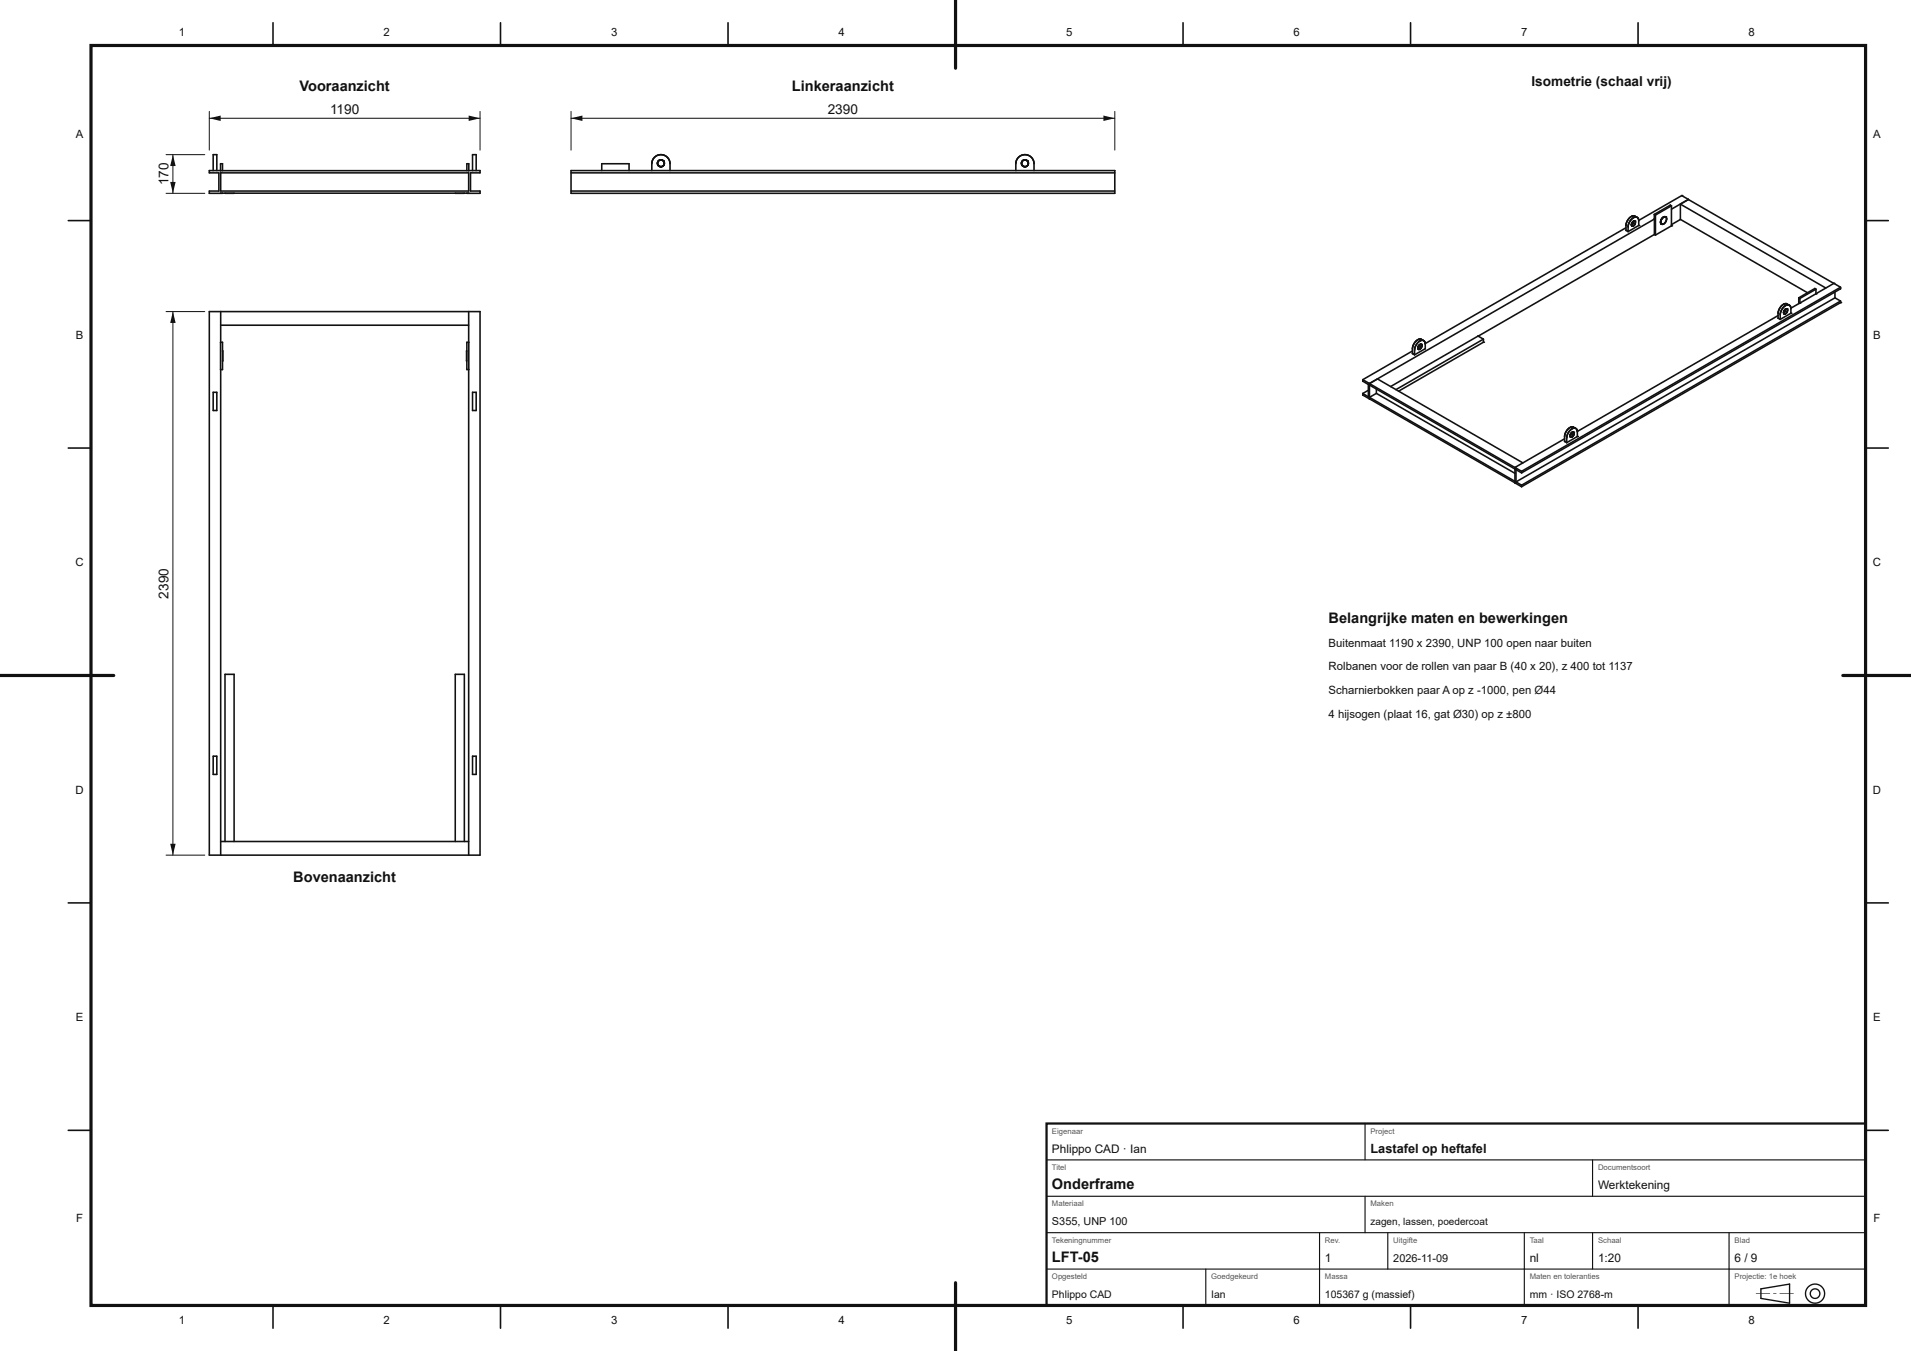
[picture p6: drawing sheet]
<svg xmlns="http://www.w3.org/2000/svg" width="420mm" height="297mm" viewBox="0 0 420 297" stroke-linecap="round" stroke-linejoin="round" font-family="sans-serif">
<g fill="none" stroke="#111" stroke-width=".35">
<path d="M46.8 37.5v-3.5h.8v3.5M48.5 37.5v-1.5h.4v1.5M48.5 38h54.5v4h-54.5zM48.5 37.5h.1M102.6 37.5v-1.5h.4v1.5M103.8 37.5v-3.5h.8v3.5M125.5 37.5h119.5v5h-119.5zM125.5 38h119.5M132.2 37.5v-1.5h6v1.5M143.2 37.5v-1.6a2 2 0 0 1 2-1.9 2 2 0 0 1 2 1.9v1.6M223.2 37.5v-1.6a2 2 0 0 1 2-1.9 2 2 0 0 1 2 1.9v1.6M48.5 42.5h54.5"/>
<path d="M48.9 42.5h-2.9v-.5h2.1v-4h-2.1v-.5h59.5v.5h-2.1v4h2.1v.5h-2.9M49.4 42.5h2M100 42.5h2M125.5 42h119.5M46 68.5h59.5v119.5h-59.5zM48.5 75.2h.4v6h-.4zM48.5 68.5v6.7M48.5 71.5h54.5M48.9 77.1v2.2M102.6 77.1v2.2M103 68.5v119.5M103 75.2h-.4v6h.4"/>
<path d="M46.8 86.2h.8v4h-.8zM48.5 81.2v106.8M103.8 86.2h.8v4h-.8zM46.8 166.2h.8v4h-.8zM103.8 166.2h.8v4h-.8zM48.5 185h54.5M49.4 185v-36.8h2v36.8M100 185v-36.8h2v36.8"/>
<circle cx="145.3" cy="35.9" r=".75"/>
<circle cx="225.2" cy="35.9" r=".75"/>
</g>
<g fill="#111">
<circle cx="144.7" cy="36.4" r=".17"/>
<circle cx="224.7" cy="36.4" r=".17"/>
<circle cx="145.8" cy="35.4" r=".17"/>
<circle cx="225.8" cy="35.4" r=".17"/>
</g>
<g fill="none" stroke="#111" stroke-width=".35">
<circle cx="145.2" cy="35.9" r=".75"/>
<circle cx="225.2" cy="35.9" r=".75"/>
</g>
<path d="M46 24.5v8.5M46 26h59.5M105.5 24.5v8.5" fill="none" stroke="#111" stroke-width=".22"/>
<g fill="#111">
<path d="M46 26l2.5-.6v1.2z"/>
<path d="M103 25.4l2.5 .6-2.5 .6z"/>
</g>
<path d="M36.5 34h8.5M38 34v8.5M36.5 42.5h8.5" fill="none" stroke="#111" stroke-width=".22"/>
<g fill="#111">
<path d="M37.4 40h1.2l-.6 2.5z"/>
<path d="M38 34l.6 2.5h-1.2z"/>
</g>
<path d="M36.5 68.5h8.5M38 68.5v119.5M36.5 188h8.5" fill="none" stroke="#111" stroke-width=".22"/>
<g fill="#111">
<path d="M37.4 185.5h1.2l-.6 2.5z"/>
<path d="M38 68.5l.6 2.5h-1.2z"/>
</g>
<path d="M125.5 24.5v8.5M125.5 26h119.5M245 24.5v8.5" fill="none" stroke="#111" stroke-width=".22"/>
<g fill="#111">
<path d="M125.5 26l2.5-.6v1.2z"/>
<path d="M242.5 25.4l2.5 .6-2.5 .6z"/>
</g>
<g fill="none" stroke="#111" stroke-width=".35">
<path d="M359.3 47.5l.8 .7v1.4M359.8 47.8l-.5-.1-.6 .4a2.75 2.75 0 0 0-.9 1.7v1.1M363.6 48.2l-62.6 36.1 1.7-1M363.8 47.3l3.5-2v4.4M366 47.7h-.5M371.1 43.8v.1M371.1 43.8l-3.8 2.2M312.4 74.6l.8 .7v1.4M312.9 74.9a1.98 1.98 0 0 0-2 1.8v1.3M326 75.2v-.6l-19.2 11.1M392.7 66.8l.8 .6 .1 1.5M393.2 67.1a1.99 1.99 0 0 0-2 2.1v1"/>
<path d="M395.6 65.6l3.5-2v1l-3.5 2M403.3 64.2v1.3l-70.1 40.4M404.5 63.5v-.3l-70.1 40.4M404.5 66.5v-.3l-70.1 40.5M302.5 86.5l-1.5 .9M302.7 83.3h.1M345.8 93.9l.8 .6 .1 1.5M346.3 94.2a2.03 2.03 0 0 0-2 1.9v1.2"/>
</g>
<g fill="#111">
<circle cx="366" cy="47.7" r=".17"/>
<circle cx="365.1" cy="49.3" r=".17"/>
</g>
<g fill="none" stroke="#111" stroke-width=".35">
<path d="M360.1 49.6l-2.3 1.3-.5-.2M363.6 48.2h.1M363.6 47.1l.2 .2M365 49.1l.1 .1M365.3 48.1l-.3 1M365.5 47.7l-.3 .3M366.1 47.7h-.4l-.6 .5-.2 .5 .1 .5M366.1 47.7l.1 .1M366.2 47.8a1.12 1.12 0 0 1-1 1.5l-.2-.1M369.3 44.9l32 18.4M313.2 76.7l-2.3 1.3-.5-.3M393.6 68.9l-2.4 1.3-.4-.2"/>
<path d="M395.3 65.5l.3 .1M395.5 66.6h.1M403.3 65.5l1.2 .7M299.5 86.5l1.2 .7M299.5 83.5l33.4 19.3M301 87.4l31.9 18.4M302.5 86.5l30.4 17.6M346.7 96l-2.4 1.3-.5-.3M332.9 102.8l1.5 .8M333.2 105.9l1.2 .8"/>
</g>
<circle cx="399.1" cy="64.6" r=".17" fill="#111"/>
<path d="M367.1 45.1l.2 .2M369.6 43l34.9 20.2M324.8 73.9l1.2 .7M398.8 63.4l.3 .2M302.7 83.3l32 18.5" fill="none" stroke="#111" stroke-width=".35"/>
<g fill="#111">
<circle cx="360.1" cy="49.6" r=".17"/>
<circle cx="393.6" cy="68.9" r=".17"/>
</g>
<path d="M313.2 76.7h.1" fill="none" stroke="#111" stroke-width=".35"/>
<circle cx="346.7" cy="96" r=".17" fill="#111"/>
<path d="M363.6 48.2v3.4M363.8 47.3v4.4M369.3 44.9v3.3M395.6 65.6v1M404.5 66.5l-70.1 40.5v-.3M301 84.3h.1M301 84.6v2.8M301 87.7h.1M302.5 85.5v1M333.2 103.2v2.7M334.4 103.6v.4" fill="none" stroke="#111" stroke-width=".35"/>
<circle cx="301" cy="84.6" r=".17" fill="#111"/>
<path d="M369.3 48.2h.1" fill="none" stroke="#111" stroke-width=".35"/>
<circle cx="301" cy="87.7" r=".17" fill="#111"/>
<path d="M367.3 49.7l-3.5 2-.2-.1-38.7 22.3M367.3 49.4l2-1.2 27.9 16.2M326 75.2l-18.6 10.8M404.5 63.5l-70.1 40.5-1.2-.8M299.5 86.8l34.9 20.2M299.5 83.8l1.2 .7M301 84.6l31.9 18.5M301 87.7h.1M333.2 103.2h.1" fill="none" stroke="#111" stroke-width=".35"/>
<circle cx="403" cy="62.3" r=".17" fill="#111"/>
<path d="M398.8 63.4h.1" fill="none" stroke="#111" stroke-width=".35"/>
<g fill="#111">
<circle cx="369.6" cy="43" r=".17"/>
<circle cx="324.8" cy="73.9" r=".17"/>
</g>
<path d="M359.3 47.5h-.4l-.6 .3a2.68 2.68 0 0 0-1 1.8v1.1M367.1 45.1h.1M312.4 74.6a1.96 1.96 0 0 0-2 2v1.1M392.7 66.8a2.03 2.03 0 0 0-1.9 2.1v1.1M345.8 93.9a2.08 2.08 0 0 0-2 2v1.1" fill="none" stroke="#111" stroke-width=".35"/>
<g fill="#111">
<circle cx="332.9" cy="102.8" r=".17"/>
<circle cx="332.9" cy="105.8" r=".17"/>
</g>
<path d="M357.3 50.1l-44.1 25.4M369.6 43l-9.5 5.5M310.4 77.2l-10.9 6.3M398.8 63.4l-3.5 2.1" fill="none" stroke="#111" stroke-width=".35"/>
<circle cx="300.7" cy="87.2" r=".17" fill="#111"/>
<path d="M324.8 73.9l-19.2 11.1M390.8 69.4l-44.1 25.4M395.5 66.6l-1.9 1.2M403 62.3l-3.9 2.3M300.7 85.8l-1.2 .7M343.8 96.5l-10.9 6.3" fill="none" stroke="#111" stroke-width=".35"/>
<circle cx="363.6" cy="48.2" r=".17" fill="#111"/>
<path d="M367.1 45.1l-3.5 2" fill="none" stroke="#111" stroke-width=".35"/>
<circle cx="343.8" cy="97" r=".17" fill="#111"/>
<path d="M390.8 70h.1" fill="none" stroke="#111" stroke-width=".35"/>
<g fill="#111">
<circle cx="310.4" cy="77.7" r=".17"/>
<circle cx="357.3" cy="50.7" r=".17"/>
<circle cx="395.5" cy="66.6" r=".17"/>
</g>
<path d="M363.6 47.1v1.1M395.3 65.5v1.3M299.5 83.5v.3M299.5 86.5v.3M300.7 84.5v2.7M332.9 102.8h.1M332.9 103.1v2.7M332.9 106.1v.1" fill="none" stroke="#111" stroke-width=".35"/>
<g fill="#111">
<circle cx="332.9" cy="103.1" r=".17"/>
<circle cx="332.9" cy="106.1" r=".17"/>
<circle cx="332.9" cy="106.2" r=".17"/>
<circle cx="300.7" cy="84.5" r=".17"/>
</g>
<path d="M299.5 83.8h.1" fill="none" stroke="#111" stroke-width=".35"/>
<g fill="#111">
<circle cx="299.5" cy="86.8" r=".17"/>
<circle cx="404.5" cy="66.5" r=".17"/>
<circle cx="367.3" cy="49.7" r=".17"/>
</g>
<path d="M404.5 63.5h.1" fill="none" stroke="#111" stroke-width=".35"/>
<circle cx="326" cy="75.2" r=".17" fill="#111"/>
<g fill="none" stroke="#111" stroke-width=".35">
<path d="M358.5 49.4h.1M358.6 49.7h.1M358.7 49.7h.1M358.8 49.1l-.3 .3M358.8 49.1l.5 .2M358.8 49v.1M358.8 49l.5 .3M358.9 48.7l-.3 .4v.6M358.9 48.7l-.1 .3M358.9 48.7h.1M359 48.7h-.1M359 48.6v.1"/>
<path d="M359.2 48.6h.1M359.3 48.6h-.3M359.3 48.6l.1 .3-.1 .4M359.3 49.3l-.3 .4h-.4M311.6 76.5v.1M311.6 76.6l.1 .1M311.6 76.5h.1M311.7 76.2l-.1 .1M311.7 76.7v.1M311.9 76.2l.5 .2M311.9 76.1l-.3 .4M311.9 76.1l.5 .3"/>
<path d="M312 75.9h.1M312 75.8l-.4 .7M312 75.8a.36 .36 0 0 1 .5 .1 .36 .36 0 0 1-.1 .5M312 75.8l-.1 .3M312 76.8h-.3M312.1 76.7l-.1 .1M312.4 76.4l-.3 .3M392 68.7h.1M392 68.9h.1M392.1 68.3h.1M392.1 68.3l-.1 .5 .3 .2M392.3 68.4l.4 .2"/>
<path d="M392.3 68.3l-.3 .4M392.3 68.3l.5 .3M392.3 68.2v.1M392.4 69h-.1M392.4 68l-.1 .3M392.4 68h.1M392.4 68l-.3 .3M392.7 67.9l-.3 .1M392.7 67.9h.1M392.7 67.9l.1 .1M392.7 68.6l-.3 .4M392.8 68.6h-.1"/>
<path d="M392.8 68l.1 .2M392.8 68.5h.1M392.8 68.1v.1M392.9 68.2l-.1 .4M345 95.8h.1M345 95.8l.1 .3h.3M345.3 95.6h-.1M345.3 95.5l-.2 .3M345.3 95.5l.5 .2M345.4 95.4l-.1 .1M345.4 95.4l.4 .2M345.4 95.1l-.4 .7"/>
<path d="M345.4 95.1v.1M345.4 96.1h.1M345.4 95.1h.1M345.5 95.1l-.1 .3M345.5 95l-.1 .1M345.6 95h-.1M345.7 95h-.1M345.7 95h.1M345.8 95l.1 .2-.1 .5M345.8 95.7l-.4 .4M345.9 95.4v.1"/>
</g>
<g fill="#111">
<circle cx="358.7" cy="49" r=".17"/>
<circle cx="345.2" cy="95.4" r=".17"/>
<circle cx="311.7" cy="76.1" r=".17"/>
</g>
<path d="M392.1 68.3h.1" fill="none" stroke="#111" stroke-width=".35"/>
<g fill="#111">
<circle cx="358.6" cy="49" r=".17"/>
<circle cx="345.1" cy="95.4" r=".17"/>
<circle cx="311.7" cy="76.1" r=".17"/>
</g>
<path d="M358.6 49.7h.1M365.1 49.3h.1M366 47.7h.1M311.7 76.8h.1M392.1 69h.1M345.1 96.1h.1" fill="none" stroke="#111" stroke-width=".35"/>
<circle cx="392.7" cy="67.9" r=".17" fill="#111"/>
<path d="M392.1 69h.1" fill="none" stroke="#111" stroke-width=".35"/>
<g fill="#111">
<circle cx="345.8" cy="95" r=".17"/>
<circle cx="345.2" cy="96.1" r=".17"/>
<circle cx="359.3" cy="48.6" r=".17"/>
<circle cx="358.7" cy="49.7" r=".17"/>
<circle cx="311.7" cy="76.8" r=".17"/>
<circle cx="312.4" cy="75.7" r=".17"/>
</g>
<path d="M20 10h390v277h-390z" fill="none" stroke="#111" stroke-width=".7" stroke-linecap="butt"/>
<path d="M210 0v15M0 148.5h25M405 148.5h14.9M210 282v15" fill="none" stroke="#111" stroke-width=".7"/>
<g fill="none" stroke="#111" stroke-width=".35">
<path d="M60 5v5M110 5v5M160 5v5M210 5v5M260 5v5M310 5v5M360 5v5M15 48.5h5M410 48.5h5M15 98.5h5M410 98.5h5M15 148.5h5"/>
<path d="M410 148.5h5M15 198.5h5M410 198.5h5M15 248.5h5M410 248.5h5M60 287v5M110 287v5M160 287v5M210 287v5M260 287v5M310 287v5M360 287v5"/>
</g>
<path d="M230 247h180v40h-180z" fill="none" stroke="#111" stroke-width=".5"/>
<g fill="none" stroke="#111" stroke-width=".25">
<path d="M230 255h180M300 247v8M350 255v8M230 279h180M230 271h180M230 263h180M265 279v8M290 271v16M300 263v8M305 271v8M335 271v16M350 271v8"/>
<path d="M380 271v16"/>
</g>
<path d="M387 283.3l6.3-1v4.2l-6.3-1.1z" fill="none" stroke="#111" stroke-width=".3"/>
<path d="M385.9 284.3l3.1 .1-3.1 .1zM389.7 284.3l.7 .1-.7 .1zM391.1 284.3l3.1 .1-3.1 .1z" fill="#111"/>
<g fill="none" stroke="#111" stroke-width=".3">
<circle cx="398.9" cy="284.4" r="1.05"/>
<circle cx="398.9" cy="284.4" r="2.1"/>
</g>
<g font-size="3.2" fill="#111">
<text x="65.8" y="20">Vooraanzicht</text>
<text x="174" y="20">Linkeraanzicht</text>
<text x="292" y="137">Belangrijke maten en bewerkingen</text>
<text x="64.5" y="194">Bovenaanzicht</text>
<text x="231.2" y="261.4">Onderframe</text>
<text x="231.2" y="277.4">LFT-05</text>
</g>
<g font-size="3" fill="#111">
<text x="336.6" y="19">Isometrie (schaal vrij)</text>
<text x="72.5" y="25">1190</text>
<text x="181.9" y="25">2390</text>
<text x="37" y="40.8" transform="rotate(-90 37 40.8)">170</text>
<text x="37" y="131.6" transform="rotate(-90 37 131.6)">2390</text>
</g>
<text font-size="2.8" fill="#111" x="301.2" y="253.4">Lastafel op heftafel</text>
<g font-size="2.6" fill="#111">
<text x="231.2" y="253.4">Phlippo CAD · Ian</text>
<text x="351.2" y="261.4">Werktekening</text>
<text x="291.2" y="277.4">1</text>
<text x="336.2" y="277.4">nl</text>
<text x="351.2" y="277.4">1:20</text>
<text x="381.2" y="277.4">6 / 9</text>
</g>
<g font-size="2.5" fill="#111">
<text x="39.3" y="8">1</text>
<text x="84.3" y="8">2</text>
<text x="134.3" y="8">3</text>
<text x="184.3" y="8">4</text>
<text x="234.3" y="8">5</text>
<text x="284.3" y="8">6</text>
<text x="334.3" y="8">7</text>
<text x="384.3" y="8">8</text>
<text x="16.7" y="30.2">A</text>
<text x="411.7" y="30.2">A</text>
<text x="16.7" y="74.5">B</text>
<text x="411.7" y="74.5">B</text>
<text x="16.6" y="124.5">C</text>
<text x="411.6" y="124.5">C</text>
<text x="292" y="142.2">Buitenmaat 1190 x 2390, UNP 100 open naar buiten</text>
<text x="292" y="147.4">Rolbanen voor de rollen van paar B (40 x 20), z 400 tot 1137</text>
<text x="292" y="152.6">Scharnierbokken paar A op z -1000, pen Ø44</text>
<text x="292" y="157.8">4 hijsogen (plaat 16, gat Ø30) op z ±800</text>
<text x="16.6" y="174.5">D</text>
<text x="411.6" y="174.5">D</text>
<text x="16.7" y="224.5">E</text>
<text x="411.7" y="224.5">E</text>
<text x="16.7" y="268.7">F</text>
<text x="411.7" y="268.7">F</text>
<text x="39.3" y="291">1</text>
<text x="84.3" y="291">2</text>
<text x="134.3" y="291">3</text>
<text x="184.3" y="291">4</text>
<text x="234.3" y="291">5</text>
<text x="284.3" y="291">6</text>
<text x="334.3" y="291">7</text>
<text x="384.3" y="291">8</text>
</g>
<g font-size="2.4" fill="#111">
<text x="231.2" y="269.4">S355, UNP 100</text>
<text x="306.2" y="277.4">2026-11-09</text>
</g>
<g font-size="2.3" fill="#111">
<text x="231.2" y="285.4">Phlippo CAD</text>
<text x="266.2" y="285.4">Ian</text>
<text x="291.2" y="285.4">105367 g (massief)</text>
<text x="336.2" y="285.4">mm · ISO 2768-m</text>
</g>
<text font-size="2.2" fill="#111" x="301.2" y="269.4">zagen, lassen, poedercoat</text>
<g font-size="1.7" fill="#555">
<text x="231.2" y="249.2">Eigenaar</text>
<text x="301.2" y="249.2">Project</text>
<text x="231.2" y="257.2">Titel</text>
<text x="351.2" y="257.2">Documentsoort</text>
<text x="231.2" y="265.2">Materiaal</text>
<text x="301.2" y="265.2">Maken</text>
<text x="231.2" y="273.2">Tekeningnummer</text>
<text x="291.2" y="273.2">Rev.</text>
<text x="306.2" y="273.2">Uitgifte</text>
<text x="336.2" y="273.2">Taal</text>
<text x="351.2" y="273.2">Schaal</text>
<text x="381.2" y="273.2">Blad</text>
<text x="231.2" y="281.2">Opgesteld</text>
<text x="266.2" y="281.2">Goedgekeurd</text>
<text x="291.2" y="281.2">Massa</text>
<text x="336.2" y="281.2">Maten en toleranties</text>
<text x="381.2" y="281.2">Projectie: 1e hoek</text>
</g>
</svg>
